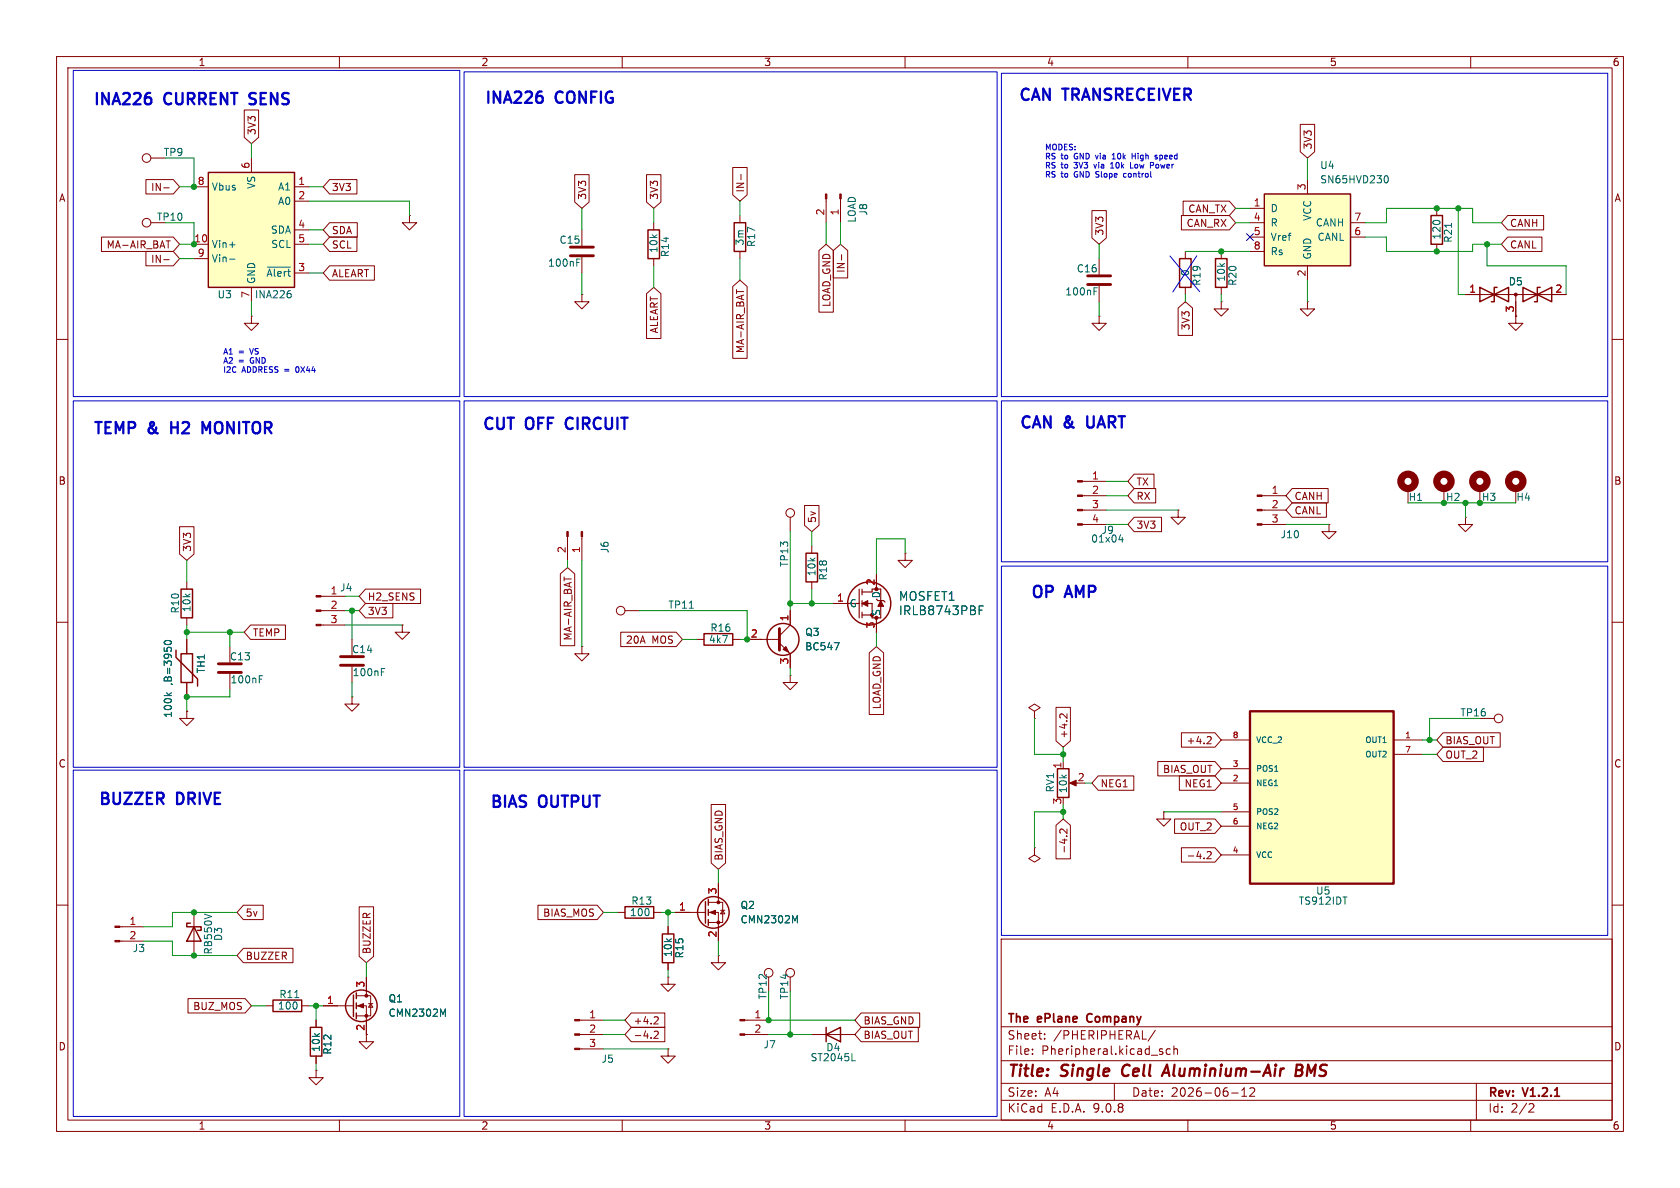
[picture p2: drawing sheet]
<svg xmlns="http://www.w3.org/2000/svg" width="297mm" height="210mm" viewBox="0 0 297 210" stroke-linecap="round" stroke-linejoin="round" font-family="sans-serif">
<g fill="none" stroke="#840000" stroke-width=".18">
<path d="M10 10h277v190h-277zM12 12h273v186h-273zM60 10v2M110 10v2M160 10v2M210 10v2M260 10v2M115.6 39.4v1.2M102.9 52.1v1.2h1.2l-1.2 1.3-1.3-1.3h1.3M102.9 52.1h.1M115.6 45.7v1.3M10 60h2"/>
<path d="M285 60h2M100.3 94.8v4.3M102.9 94.8v4.3M139.7 91.4v2.6M10 110h2M102.9 114.3v1.3h1.2l-1.2 1.2-1.3-1.2h1.3M102.9 114.3h.1M110.5 108h2.5M123.2 113h1.3M129.5 113h1.3M132.1 113h5.7M137.8 113.7l1.9 1.9v2.5"/>
<path d="M139.7 119.4v1.3h1.3l-1.3 1.2-1.3-1.2h1.3M139.7 119.4h.1M139.7 108v2.5l-1.9 1.9M147.3 106.7h2.6M154.9 101.6v2.5M154.9 109.2v2.6M285 110h2M33 125.7v1.3h1.3l-1.3 1.3-1.3-1.3h1.3M33 125.7h.1M182.9 125.7l1-.6-1-.6-1 .6 1 .6v1.3M182.9 127h.1M261.6 127h2.6"/>
<path d="M182.9 149.9v1.2l1 .7-1 .6-1-.6 1-.7M182.9 149.9h.1M10 160h2M177 166h108v32h-108zM285 160h2M60 198v2M110 198v2M160 198v2M177 194.5h108M177 191.5h108M177 187.5h108M177 181.5h108"/>
<path d="M182.5 186.3v.1M182.5 185.5v.1M184.7 183.6v.1M184.7 182.8v.1M197 191.5v3M204.2 182.1l-1.2 2M205.2 185.9l.3 .1 .1 .2-.2 .2h-.3M205.2 185.4l.3 .1M206.9 185.5l-.4-.1-.3 .3v.4l.1 .2h.6M207.5 185.5l.2-.1 .4 .1 .1 .9M207.5 184.9v1.5M210 198v2"/>
<path d="M217.7 193.2h1.2M219.5 193.8h.9M219.5 192.7l.5-.4v1.5M221 192.4l.5-.1 .2 .1 .1 .3-.9 1.1h.9M260 198v2M261 191.5v6.5M270.5 195.1l.5 .1 .2 .3-1 1.1h1"/>
<circle cx="139.7" cy="90.7" r=".76"/>
<circle cx="109.7" cy="107.9" r=".76"/>
<circle cx="264.9" cy="127" r=".76"/>
</g>
<path d="M198.7 188.5a1.27 1.27 0 0 0-.1 1.6M205.4 190.2l.9-2 .4 2M205.7 189.6h.9M229.1 189.2h.7M229.3 188.2h.6a.49 .49 0 0 1 .4 .5 .49 .49 0 0 1-.5 .5l.3 .1a.58 .58 0 0 1-.3 .9h-.8z" fill="none" stroke="#840000" stroke-width=".4"/>
<path d="M192.3 179.4l-.2 .4 .2 .7" fill="none" stroke="#840000" stroke-width=".3"/>
<path d="M121.9 107.5h.7M147.5 113.6h.8l-.5 1.3M173.1 107.8h.5M173.8 107.1h-.7v1.5" fill="none" stroke="#006464" stroke-width=".18"/>
<g fill="#840000" stroke="#840000" stroke-width=".18">
<path d="M102.7 94h.3v.8h-.3z"/>
<path d="M100.2 94h.3v.8h-.3z"/>
<path d="M138.4 114.8l.5-.5 .5 1z"/>
<path d="M152.4 106.7l1-.5v1z"/>
<path d="M155.7 106.2l.5 1h-1z"/>
<circle cx="154.9" cy="104.1" r=".28"/>
<circle cx="154.9" cy="109.2" r=".28"/>
</g>
<g fill="none" stroke="#840000" stroke-width=".25">
<path d="M114.6 40.6h2v5.1h-2zM124.5 112h5v2h-5z"/>
<circle cx="138.4" cy="113" r="2.82"/>
<circle cx="153.7" cy="106.7" r="3.8"/>
</g>
<path d="M137.8 111.1v3.8" fill="none" stroke="#840000" stroke-width=".51"/>
<path d="M151.9 104.1v5.1M152.4 104.6h1.8M152.4 104.1v1.1M152.4 106.2v1M152.4 108.2v1M152.4 106.7h1.8v2.5M152.4 108.7h1.8M155.7 104.1v5.1M156.2 106.2l.3 .2" fill="none" stroke="#840000" stroke-width=".2"/>
<path d="M221 125.7h25.4v30.5h-25.4z" fill="#ffffc2"/>
<path d="M221 125.7h25.4v30.5h-25.4z" fill="none" stroke="#840000" stroke-width=".41"/>
<g fill="none" stroke="#840000" stroke-width=".18">
<path d="M26.7 27.9h2.5M26.7 39.4h2.5M72.4 38.1v1.3h1.3l-1.3 1.2-1.3-1.2h1.3M72.4 38.1h.1M44.4 55.9v1.3h1.3l-1.3 1.2-1.2-1.2h1.2M44.4 55.9h.1M143.5 96.5v1.3M191.4 87.6h4.2M191.4 90.2h4.2M191.4 92.7h4.2M191.4 85.1h4.2M208.3 90.2v1.2h1.2l-1.2 1.3-1.3-1.3h1.3"/>
<path d="M208.3 90.2h.1M223.1 87.6h4.2M223.1 90.2h4.2M223.1 92.7h4.2M234.9 92.7v1.3h1.3l-1.3 1.3-1.2-1.3h1.2M234.9 92.7h.1M248.9 86.4v2.5M255.3 86.4v2.5M259.1 91.4v1.3h1.2l-1.2 1.3-1.3-1.3h1.3M259.1 91.4h.1M261.6 86.4v2.5M268 86.4v2.5"/>
<path d="M143.5 102.9v1.2M215.9 130.8h5.1M215.9 135.9h5.1M215.9 138.4h5.1M246.4 130.8h5.1M246.4 133.4h5.1M125.2 159.5h2.6v3.6h-2.6M127 156.2v3.3M205.7 143.5v1.3h1.3l-1.3 1.3-1.2-1.3h1.2M205.7 143.5h.1M215.9 143.5h5.1M215.9 146.1h5.1"/>
<path d="M215.9 151.1h5.1M109.2 161.3h1.3M115.6 161.3h1.2M118.1 172.7v1.3h1.3l-1.3 1.3-1.3-1.3h1.3M118.1 172.7h.1M118.1 163.8v1.3M118.1 170.2v1.3M119.4 161.3h5.3M125.2 161.3h1.8v5.1M127 168.9v1.3h1.3l-1.3 1.3-1.3-1.3h1.3M127 168.9h.1M127.4 160.9h.7"/>
<path d="M127.8 160.9l.3 .6h-.7zM102.5 180.3h4.2M102.5 182.9h4.2M102.5 185.4h4.2M118.1 185.4v1.3h1.3l-1.3 1.3-1.3-1.3h1.3M118.1 185.4h.1M131.7 180.3h4.2M131.7 182.9h4.2"/>
<circle cx="25.9" cy="39.4" r=".76"/>
<circle cx="25.9" cy="27.9" r=".76"/>
</g>
<g fill="none" stroke="#840000" stroke-width=".25">
<path d="M142.5 97.8h2v5.1h-2zM124.7 159.4v3.8M125.2 159v1M110.5 160.3h5.1v2h-5.1zM117.1 165.1h2v5.1h-2zM125.2 160.8v1M125.2 162.6v1"/>
<circle cx="126.1" cy="161.3" r="2.79"/>
</g>
<g fill="none" stroke="#840000" stroke-width="1.3">
<circle cx="248.9" cy="85.1" r="1.27"/>
<circle cx="255.3" cy="85.1" r="1.27"/>
<circle cx="261.6" cy="85.1" r="1.27"/>
<circle cx="268" cy="85.1" r="1.27"/>
</g>
<g fill="#840000" stroke="#840000" stroke-width=".18">
<path d="M222.2 87.5h.9v.3h-.9z"/>
<path d="M222.2 90h.9v.3h-.9z"/>
<path d="M222.2 92.6h.9v.2h-.9z"/>
<path d="M190.5 85h.9v.2h-.9z"/>
<path d="M190.5 87.5h.9v.3h-.9z"/>
<path d="M190.5 90h.9v.3h-.9z"/>
<path d="M190.5 92.6h.9v.2h-.9z"/>
<path d="M130.8 180.2h.9v.3h-.9z"/>
<path d="M130.8 182.8h.9v.2h-.9z"/>
<path d="M101.6 180.2h.9v.3h-.9z"/>
<path d="M101.6 182.8h.9v.2h-.9z"/>
<path d="M101.6 185.3h.9v.2h-.9z"/>
<path d="M125.5 161.3l1-.4v.8z"/>
<circle cx="127" cy="159.5" r=".25"/>
<circle cx="127" cy="163.1" r=".25"/>
</g>
<path d="M197.8 95.4h.8M198.4 95v.8M140.5 162.8l.5-.9v1.2" fill="none" stroke="#006464" stroke-width=".18"/>
<path d="M36.8 30.5h15.3v20.3h-15.3z" fill="#ffffc2"/>
<path d="M36.8 30.5h15.3v20.3h-15.3zM129.8 39.4h2v5.1h-2zM33.7 163.2h-.7v.6h2.6v.7h-.7M34.3 163.8l1.3 2.6h-2.6zM146 182.9l2.6-1.3v2.6zM146 181.6v2.6" fill="none" stroke="#840000" stroke-width=".25"/>
<g fill="none" stroke="#840000" stroke-width=".18">
<path d="M34.3 33h2.5M44.4 27.9v2.6M52.1 33h2.5M52.1 35.6h2.5M130.8 38.1v1.3M146 35.2v4.2M148.6 35.2v4.2M34.3 43.2h2.5M34.3 45.7h2.5M44.4 50.8v2.5M52.1 43.2h2.5M52.1 40.6h2.5"/>
<path d="M52.1 48.3h2.5M102.9 40.6v2.8M102.9 45.5v2.8M130.8 44.5v1.2M231.1 53.3v1.3h1.3l-1.3 1.3-1.2-1.3h1.2M231.1 53.3h.1M268 55.9v1.3h1.2l-1.2 1.2-1.3-1.2h1.3M268 55.9h.1M160 97.8v1.3h1.3l-1.3 1.2-1.3-1.2h1.3M160 97.8h.1M40.6 114.3v2.8M40.6 119.1v2.8"/>
<path d="M62.2 113v2.8M62.2 117.9v2.8M62.2 123.2v1.3h1.3l-1.3 1.2-1.2-1.2h1.2M62.2 123.2h.1M34.3 161.3v7.6M64.8 182.9v1.3h1.2l-1.2 1.2-1.3-1.2h1.3M143.5 182.9h7.6"/>
<circle cx="135.9" cy="172" r=".76"/>
<circle cx="139.7" cy="172" r=".76"/>
</g>
<path d="M40.6 43.3h1M40.6 45.8h1M47.2 47.2h4.1M51.4 51.9l.1 .2-.1 .5M102 46.4h.4M102 45.8h.6M45.8 119.5h.6M67.4 118.8h.5M67.4 118.2h.6M45.8 120.1h.5M36.1 161.6l1.3 .4M150.6 187.5h.6" fill="none" stroke="#006464" stroke-width=".18"/>
<path d="M100.8 43.7h4.1M100.8 45.2h4.1M38.6 117.3h4.1M38.6 118.9h4.1M60.2 116.1h4.1M60.2 117.6h4.1" fill="none" stroke="#840000" stroke-width=".51"/>
<g fill="#840000" stroke="#840000" stroke-width=".18">
<path d="M148.5 34.3h.2v.9h-.2z"/>
<path d="M145.9 34.3h.3v.9h-.3z"/>
</g>
<path d="M223.5 34.3h15.3v12.7h-15.3z" fill="#ffffc2"/>
<g fill="none" stroke="#840000" stroke-width=".25">
<path d="M223.5 34.3h15.3v12.7h-15.3zM253 38.1h2v5.1h-2zM208.5 45.7h2.1v5.1h-2.1zM214.9 45.7h2v5.1h-2zM261.6 50.8l5.1 2.5v-2.5l-5.1 2.5zM264.7 50.8h-.5v2.5h-.5M269.2 50.8l5.1 2.5v-2.5l-5.1 2.5zM272.3 50.8h-.5v2.5h-.5M31.1 114.9v1.3l3.8 3.8v1.3M32 104.1h2v5.1h-2zM32 115.6h2v5.1h-2zM186.9 135.9h2.1v5.1h-2.1z"/>
<path d="M48.3 176.8h5v2h-5zM62.5 175.9v3.8M63 175.5v1M63 177.3v1M63 179.1v1M54.9 181.6h2v5.1h-2z"/>
<circle cx="63.9" cy="177.8" r="2.79"/>
</g>
<g fill="none" stroke="#840000" stroke-width=".18">
<path d="M43.2 19.4h2.5v4.9l-1.3 1.1-1.2-1.1zM25.8 31.7h4.8l1.1 1.3-1.1 1.3h-4.8zM28.9 33.2h1M58.3 39.4h4.9v2.5h-4.9l-1.2-1.3zM58.3 31.7h4.8v2.6h-4.8l-1.2-1.3zM101.6 30.9h2.5v4.8l-1.2 1.1-1.3-1.1zM114.3 30.9h2.5v4.8l-1.2 1.1-1.3-1.1zM129.5 29.6h2.6v4.8l-1.3 1.2-1.3-1.2zM131 30.8v1M193 37.2h2.6v4.9l-1.3 1.1-1.3-1.1zM208.9 38.1h8.4l1.1 1.3-1.1 1.2h-8.4zM209.2 35.6h8.1l1.1 1.2-1.1 1.3h-8.1z"/>
<path d="M221 36.8h2.5M221 39.4h2.5M229.9 22h2.5v4.8l-1.3 1.1-1.2-1.1zM231.1 31.8v2.5M238.8 39.4h2.5M254 36.8v1.3M266.5 38.1h6.4v2.5h-6.4l-1.1-1.2zM17.9 41.9h12.7l1.1 1.3-1.1 1.3h-12.7zM25.8 44.4h4.8l1.1 1.3-1.1 1.3h-4.8zM28.9 45.9h1M29.4 42.6h.7M58.3 41.9h4.8v2.6h-4.8l-1.2-1.3z"/>
<path d="M58.3 47h7.9v2.5h-7.9l-1.2-1.2zM114.3 51.9l1.3-1.1 1.2 1.1v7.9h-2.5zM129.5 50.6l1.3-1.1 1.3 1.1v12.7h-2.6zM130.2 51.2v.7M144.8 44.3l1.2-1.1 1.3 1.1v10.9h-2.5zM147.3 44.3l1.3-1.1 1.3 1.1v4.8h-2.6zM148.8 45v1M194.3 55.9v1.3h1.3l-1.3 1.2-1.3-1.2h1.3M194.3 55.9h.1M194.3 45.7v2.8M194.3 50.5v2.8M208.3 54.5l1.2-1.2 1.3 1.2v4.8h-2.5z"/>
<path d="M209.5 44.5v1.2M209.5 50.8v1.3M215.9 53.3v1.3h1.3l-1.3 1.3-1.3-1.3h1.3M215.9 53.3h.1M215.9 44.5v1.2M215.9 50.8v1.3M221 41.9h2.5M221 44.5h2.5M231.1 47v2.5M238.8 41.9h2.5M254 43.2v1.3M259.1 52.1h17.8"/>
<path d="M266.5 41.9h6.1v2.6h-6.1l-1.1-1.3zM268 55.9h.1M268 52.1v3.8M31.7 93.1h2.6v4.8l-1.3 1.2-1.3-1.2zM142.2 89.4h2.6v3.5l-1.3 1.1-1.3-1.1zM200.5 91.4h4.8v2.6h-4.8l-1.1-1.3zM200.5 86.4h3.8v2.5h-3.8l-1.1-1.3zM200.5 83.8h3.5v2.6h-3.5l-1.1-1.3zM228.4 86.4h6.4v2.5h-6.4l-1.1-1.3zM228.4 88.9h6.1v2.5h-6.1l-1.1-1.2zM33 102.9v1.2M33 109.2v1.3"/>
<path d="M33 113v2.6M44.3 110.5h6.2v2.5h-6.2l-1.1-1.2zM56.7 105.4h4.3M56.7 108h4.3M56.7 110.5h4.3M64.6 106.7h4.9v2.5h-4.9l-1.1-1.2zM64.6 104.1h9.8v2.6h-9.8l-1.1-1.3zM71.1 110.5v1.3h1.3l-1.3 1.2-1.3-1.2h1.3M71.1 110.5h.1M99.1 101.4l1.2-1.1 1.3 1.1v12.7h-2.5zM99.7 102v.7M109.7 111.8h9.8l1.1 1.2-1.1 1.3h-9.8z"/>
<path d="M132.1 113h2.5M139.7 108v2.5M139.7 115.6v2.5M147.3 106.7h2.6M153.7 115.4l1.2-1.1 1.3 1.1v10.9h-2.5zM154.9 101.6v2.5M154.9 109.2v2.6M33 125.7h.1M33 120.7v2.5M186.7 125h2.5v6l-1.2 1.1-1.3-1.1zM188 134.6v1.3M188.6 126.2v.8l-.9-.8-.3 .1v.4"/>
<path d="M189.5 138.4h1M194.2 137.2h6.2v2.5h-6.2l-1.2-1.3zM204.7 134.6h10.1l1.1 1.3-1.1 1.3h-10.1zM208.5 137.2h6.3l1.1 1.2-1.1 1.3h-6.3zM208.9 129.5h5.9l1.1 1.3-1.1 1.3h-5.9zM213.6 130.2l.4 .1 .1 .3-.8 .9h.8M255.1 132.1h7.2v2.5h-7.2l-1.1-1.2zM255.1 129.5h10.1v2.6h-10.1l-1.1-1.3zM125.7 142.2h2.6v10.4l-1.3 1.1-1.3-1.1zM127 156.2v2.6M186.7 145.9l1.3-1.1 1.2 1.1v5.9h-2.5zM188.6 146.6v.7l-.9-.7-.3 .2 .1 .5"/>
<path d="M207.6 144.8h7.2l1.1 1.3-1.1 1.2h-7.2zM208.9 149.9h5.9l1.1 1.2-1.1 1.3h-5.9zM213.4 150.7l.5-.2 .2 .4-.8 .9h.8M21.2 163.8h4.2M21.2 166.4h4.2M33.2 176.5h10.1l1.1 1.3-1.1 1.3h-10.1zM43 167.6h8.8v2.6h-8.8l-1.1-1.3zM43 160h3.5v2.6h-3.5l-1.1-1.3zM47 177.8h1.3M53.3 177.8h1.3M57.1 177.8h5.4M63 176h2.5v3.6h-2.5"/>
<path d="M63 177.8h1.8v5.1M63.5 160.3h2.5v8.8l-1.2 1.1-1.3-1.1zM64.8 172.7v3.3M65.2 177.4h.7M65.5 177.4l.4 .7h-.7zM95.1 160h10.5l1.1 1.3-1.1 1.3h-10.5zM111.6 179.1h5.9v2.5h-5.9l-1.1-1.3zM115.8 179.7l.5 .1 .1 .3-.8 .9h.8M118.1 163.8v1.3M118.1 170.2v1.3M119.4 161.3h2.5M127 163.8v2.6"/>
<path d="M152.2 179.1h10.4v2.5h-10.4l-1.1-1.3zM55.9 189.2v1.3h1.2l-1.2 1.3-1.3-1.3h1.3M55.9 189.2h.1M55.9 180.3v1.3M55.9 186.7v1.3M111.6 181.6h5.9v2.6h-5.9l-1.1-1.3zM115.6 182.4l.5-.1 .3 .3-.8 1h.8M152.2 181.6h10.1v2.6h-10.1l-1.1-1.3z"/>
</g>
<g fill="none" stroke="#006464" stroke-width=".18">
<path d="M244.9 31.1h.1a.68 .68 0 0 1 .4 .6 .68 .68 0 0 1-.4 .6h-.1M256.6 39.5v.7M193.4 51.5h.4M193.4 50.9h.6M29.1 113.4a.75 .75 0 0 1 1.2 .2 .72 .72 0 0 1-1.3-.1zM147.5 113.6h.8l-.5 1.3M173.1 107.8h.5M173.8 107.1h-.7v1.5M29.5 122.5l.4 .5M30.3 122.5l-.5 .3M52.1 176.3h.7M78.3 179.3l.4-.9v1.2"/>
<path d="M140.5 162.8l.5-.9v1.2"/>
</g>
<g fill="#840000" stroke="#840000" stroke-width=".18">
<path d="M63.2 177.8l1.1-.4v.8z"/>
<path d="M55.9 105.3h.8v.2h-.8z"/>
<path d="M55.9 107.8h.8v.3h-.8z"/>
<path d="M55.9 110.4h.8v.2h-.8z"/>
<path d="M189.1 138.4l1.1-.5v1z"/>
<path d="M20.3 163.7h.9v.3h-.9z"/>
<path d="M20.3 166.2h.9v.3h-.9z"/>
<circle cx="64.8" cy="176" r=".25"/>
<circle cx="64.8" cy="179.6" r=".25"/>
<circle cx="268" cy="52.1" r=".25"/>
</g>
<path d="M192.3 48.8h4M192.3 50.3h4" fill="none" stroke="#840000" stroke-width=".51"/>
<g fill="none" stroke="#009600" stroke-width=".18">
<path d="M29.2 39.4h5.1v3.8h-2.6M29.2 27.9h5.1v5.1h-2.6M44.4 25.4v2.5M54.6 35.6h17.8v2.5M54.6 33h2.5M102.9 36.8v3.8M115.6 36.8v2.6M130.8 35.6v2.5M146 39.4v3.8M148.6 39.4v3.8M218.4 36.8h2.6M218.4 39.4h2.6"/>
<path d="M231.1 27.9v3.9M241.3 39.4h3.8v-2.6h15.2v2.6h5.1M257.8 36.8v15.3h1.3M31.7 45.7h2.6M44.4 53.3v2.6M54.6 43.2h2.5M54.6 48.3h2.5M54.6 40.6h2.5M102.9 48.3v3.8M115.6 47v3.8M130.8 45.7v3.8M194.3 43.2v2.5"/>
<path d="M194.3 53.3v2.6M209.5 44.5h11.5M209.5 52.1v1.2M215.9 52.1v1.2M231.1 49.5v3.8M241.3 41.9h3.8v2.6h15.2v-1.3h5.1M262.9 43.2v3.8h14v5.1M33 99.1v3.8M100.3 99.1v1.2M102.9 99.1v15.2M139.7 94v14M143.5 94v2.5"/>
<path d="M160 97.8v-2.5h-5.1v6.3M195.6 90.2h12.7M195.6 85.1h3.8M195.6 92.7h3.8M195.6 87.6h3.8M227.3 92.7h7.6M248.9 88.9h19.1M259.1 88.9v2.5M33 110.5v2.5M33 111.8h10.2M40.6 111.8v2.5M61 108h2.5"/>
<path d="M61 105.4h2.5M61 110.5h10.1M62.2 108v5M113 108h19.1v5h-1.3M120.6 113h2.6M139.7 118.1v1.3M139.7 106.7h7.6M143.5 104.1v2.6M154.9 111.8v2.5M40.6 121.9v1.3h-7.6v2.5M62.2 120.7v2.5M182.9 127v6.4h5.1"/>
<path d="M188 132.1v2.5M191.8 138.4h1.2M251.5 133.4h2.5M251.5 130.8h2.5M261.6 127h-8.9v3.8M127 153.7v2.5M188 142.2v2.6M188 143.5h-5.1v6.4M205.7 143.5h10.2M25.4 166.4h5.1v2.5h11.4M41.9 161.3h-11.4v2.5h-5.1M44.4 177.8h2.6"/>
<path d="M54.6 177.8h2.5M55.9 177.8v2.5M64.8 170.2v2.5M106.7 161.3h2.5M116.8 161.3h2.6M118.1 161.3v2.5M118.1 171.5v1.2M127 166.4v2.5M135.9 175.3v5h15.2M139.7 175.3v7.6M55.9 188v1.2M106.7 182.9h3.8"/>
<path d="M106.7 180.3h3.8M106.7 185.4h11.4M135.9 182.9h7.6"/>
</g>
<path d="M220.4 41.3l1.2 1.2M221.6 41.3l-1.2 1.2" fill="none" stroke="#000084" stroke-width=".18"/>
<path d="M26.6 17.3l.2 .3v.5l-.2 .2M95.8 17l.1 .3v.5l-.1 .3M37.1 74.6l-.6 1.4-.7-1.4v2" fill="none" stroke="#0000c2" stroke-width=".4"/>
<g fill="none" stroke="#0000c2" stroke-width=".18">
<path d="M13 12.4h68.3v57.7h-68.3zM82 12.7h94.3v57.4h-94.3zM177 13h107.2v57.1h-107.2zM193.4 29l.2 .7M196.3 29.7h.6M196.3 29l.3-.3v1M196.6 28.1h.6M196.6 27.4l.3-.3v1M199 30.7l-.4 .1 .1 .4 .3 .1M199.9 28.7v1h.4M200.1 27.1v1M200.1 27.6h.6"/>
<path d="M203.9 29.1l-.1 .1M204.3 27.8h.3v.2l-.3 .1M204.3 27.4l.3 .1M206.8 45.3l5.3 6.3M211.6 45.2l-4.3 6.4M13 70.9h68.3v64.7h-68.3zM52.3 65v.6M82 70.9h94.3v64.7h-94.3zM177 70.9h107.2v28.4h-107.2zM177 100.1h107.2v65.3h-107.2zM13 136.1h68.3v61.3h-68.3zM82 136.1h94.3v61.3h-94.3z"/>
</g>
<g fill="#009600" stroke="#009600" stroke-width=".18">
<circle cx="252.7" cy="130.8" r=".46"/>
<circle cx="255.3" cy="88.9" r=".46"/>
<circle cx="188" cy="143.5" r=".46"/>
<circle cx="188" cy="133.4" r=".46"/>
<circle cx="261.6" cy="88.9" r=".46"/>
<circle cx="259.1" cy="88.9" r=".46"/>
<circle cx="257.8" cy="36.8" r=".46"/>
<circle cx="254" cy="44.5" r=".46"/>
<circle cx="254" cy="36.8" r=".46"/>
<circle cx="262.9" cy="43.2" r=".46"/>
<circle cx="215.9" cy="44.5" r=".46"/>
<circle cx="33" cy="123.2" r=".46"/>
<circle cx="33" cy="111.8" r=".46"/>
<circle cx="62.2" cy="108" r=".46"/>
<circle cx="34.3" cy="161.3" r=".46"/>
<circle cx="40.6" cy="111.8" r=".46"/>
<circle cx="135.9" cy="180.3" r=".46"/>
<circle cx="139.7" cy="182.9" r=".46"/>
<circle cx="34.3" cy="33" r=".46"/>
<circle cx="143.5" cy="106.7" r=".46"/>
<circle cx="139.7" cy="106.7" r=".46"/>
<circle cx="132.1" cy="113" r=".46"/>
<circle cx="118.1" cy="161.3" r=".46"/>
<circle cx="34.3" cy="43.2" r=".46"/>
<circle cx="55.9" cy="177.8" r=".46"/>
<circle cx="34.3" cy="168.9" r=".46"/>
</g>
<g font-size="2.8" fill="#0000c2">
<text x="16.3" y="19.1">INA226</text>
<text x="29.1" y="19.1">CURRENT</text>
<text x="44.9" y="19.1">SENS</text>
<text x="85.5" y="18.9">INA226</text>
<text x="98.3" y="18.9">CONFIG</text>
<text x="179.8" y="18.4">CAN</text>
<text x="188" y="18.4">TRANSRECEIVER</text>
<text x="16.3" y="77.3">TEMP</text>
<text x="26.2" y="77.3">&amp;</text>
<text x="31" y="77.3">H2</text>
<text x="37.3" y="77.3">MONITOR</text>
<text x="85" y="76.5">CUT</text>
<text x="93" y="76.5">OFF</text>
<text x="100.8" y="76.5">CIRCUIT</text>
<text x="180" y="76.3">CAN</text>
<text x="188.1" y="76.3">&amp;</text>
<text x="192.9" y="76.3">UART</text>
<text x="182" y="106.3">OP</text>
<text x="188.4" y="106.3">AMP</text>
<text x="17.2" y="142.8">BUZZER</text>
<text x="31.2" y="142.8">DRIVE</text>
<text x="86.4" y="143.3">BIAS</text>
<text x="95.3" y="143.3">OUTPUT</text>
</g>
<g font-size="2.8" fill="#840000">
<text x="178" y="190.9">Title:</text>
<text x="187.7" y="190.9">Single</text>
<text x="199.2" y="190.9">Cell</text>
<text x="207.4" y="190.9">Aluminium-Air</text>
<text x="231.5" y="190.9">BMS</text>
</g>
<g font-size="2.1" fill="#006464">
<text x="158.8" y="106.4">MOSFET1</text>
<text x="158.8" y="108.9">IRLB8743PBF</text>
</g>
<g font-size="2.1" fill="#840000">
<text x="178" y="184">Sheet:</text>
<text x="178" y="181.2">The</text>
<text x="183.5" y="181.2">ePlane</text>
<text x="186.2" y="184">/PHERIPHERAL/</text>
<text x="192.8" y="181.2">Company</text>
<text x="178" y="186.7">File:</text>
<text x="184.1" y="186.7">Pheripheral.kicad_sch</text>
<text x="178" y="196.9">KiCad</text>
<text x="178" y="194.1">Size:</text>
<text x="184.7" y="194.1">A4</text>
<text x="185.7" y="196.9">E.D.A.</text>
<text x="193.3" y="196.9">9.0.8</text>
<text x="200" y="194.1">Date:</text>
<text x="207" y="194.1">2026-06-12</text>
<text x="263" y="194.3">Rev:</text>
<text x="263" y="196.9">Id:</text>
<text x="267.1" y="196.9">2/2</text>
<text x="269.4" y="194.3">V1.2.1</text>
</g>
<g font-size="1.8" fill="#840000">
<text x="35" y="11.9">1</text>
<text x="85" y="11.9">2</text>
<text x="135" y="11.9">3</text>
<text x="185" y="11.9">4</text>
<text x="235" y="11.9">5</text>
<text x="285" y="11.9">6</text>
<text x="45.4" y="24" transform="rotate(-90 45.4 24)">3V3</text>
<text x="232.1" y="26.5" transform="rotate(-90 232.1 26.5)">3V3</text>
<text x="10.3" y="35.9">A</text>
<text x="26.6" y="34">IN-</text>
<text x="58.6" y="34">3V3</text>
<text x="103.8" y="35.4" transform="rotate(-90 103.8 35.4)">3V3</text>
<text x="116.5" y="35.4" transform="rotate(-90 116.5 35.4)">3V3</text>
<text x="131.8" y="34.1" transform="rotate(-90 131.8 34.1)">IN-</text>
<text x="285.3" y="35.9">A</text>
<text x="58.6" y="41.6">SDA</text>
<text x="195.3" y="41.8" transform="rotate(-90 195.3 41.8)">3V3</text>
<text x="209.7" y="40.3">CAN_RX</text>
<text x="210" y="37.8">CAN_TX</text>
<text x="266.9" y="40.3">CANH</text>
<text x="18.7" y="44.1">MA-AIR_BAT</text>
<text x="26.6" y="46.7">IN-</text>
<text x="58.6" y="44.1">SCL</text>
<text x="266.9" y="44.1">CANL</text>
<text x="58.6" y="49.2">ALEART</text>
<text x="149.6" y="48.3" transform="rotate(-90 149.6 48.3)">IN-</text>
<text x="116.5" y="59" transform="rotate(-90 116.5 59)">ALEART</text>
<text x="147" y="54.4" transform="rotate(-90 147 54.4)">LOAD_GND</text>
<text x="210.5" y="58.5" transform="rotate(-90 210.5 58.5)">3V3</text>
<text x="131.8" y="62.6" transform="rotate(-90 131.8 62.6)">MA-AIR_BAT</text>
<text x="10.3" y="85.9">B</text>
<text x="200.8" y="88.6">RX</text>
<text x="200.8" y="86">TX</text>
<text x="228.8" y="88.6">CANH</text>
<text x="285.3" y="85.9">B</text>
<text x="144.5" y="92.6" transform="rotate(-90 144.5 92.6)">5v</text>
<text x="200.8" y="93.7">3V3</text>
<text x="228.8" y="91.1">CANL</text>
<text x="34" y="97.6" transform="rotate(-90 34 97.6)">3V3</text>
<text x="64.9" y="106.4">H2_SENS</text>
<text x="44.6" y="112.7">TEMP</text>
<text x="64.9" y="108.9">3V3</text>
<text x="101.3" y="113.4" transform="rotate(-90 101.3 113.4)">MA-AIR_BAT</text>
<text x="110.6" y="114">20A</text>
<text x="115.2" y="114">MOS</text>
<text x="155.9" y="125.5" transform="rotate(-90 155.9 125.5)">LOAD_GND</text>
<text x="188.9" y="130.7" transform="rotate(-90 188.9 130.7)">+4.2</text>
<text x="209.7" y="131.8">+4.2</text>
<text x="255.4" y="131.8">BIAS_OUT</text>
<text x="10.3" y="135.9">C</text>
<text x="205.5" y="136.8">BIAS_OUT</text>
<text x="255.4" y="134.3">OUT_2</text>
<text x="285.3" y="135.9">C</text>
<text x="194.5" y="139.4">NEG1</text>
<text x="209.3" y="139.4">NEG1</text>
<text x="208.5" y="147">OUT_2</text>
<text x="128" y="152.2" transform="rotate(-90 128 152.2)">BIAS_GND</text>
<text x="188.9" y="151" transform="rotate(-90 188.9 151)">-4.2</text>
<text x="209.7" y="152.1">-4.2</text>
<text x="43.3" y="162.2">5v</text>
<text x="95.9" y="162.2">BIAS_MOS</text>
<text x="43.3" y="169.9">BUZZER</text>
<text x="65.7" y="168.8" transform="rotate(-90 65.7 168.8)">BUZZER</text>
<text x="34" y="178.8">BUZ_MOS</text>
<text x="10.3" y="185.9">D</text>
<text x="64.5" y="182.3" transform="rotate(-90 64.5 182.3)">2</text>
<text x="111.9" y="181.3">+4.2</text>
<text x="111.9" y="183.8">-4.2</text>
<text x="152.6" y="183.8">BIAS_OUT</text>
<text x="152.6" y="181.3">BIAS_GND</text>
<text x="285.3" y="185.9">D</text>
<text x="35" y="199.9">1</text>
<text x="85" y="199.9">2</text>
<text x="135" y="199.9">3</text>
<text x="185" y="199.9">4</text>
<text x="235" y="199.9">5</text>
<text x="285" y="199.9">6</text>
</g>
<g font-size="1.8" fill="#006464">
<text x="28.9" y="27.8">TP9</text>
<text x="37.3" y="33.9">Vbus</text>
<text x="45.3" y="33.5" transform="rotate(-90 45.3 33.5)">VS</text>
<text x="49.1" y="33.9">A1</text>
<text x="233.3" y="30.1">U4</text>
<text x="233.3" y="32.6">SN65HVD230</text>
<text x="27.6" y="39.2">TP10</text>
<text x="47.8" y="41.5">SDA</text>
<text x="49.1" y="36.4">A0</text>
<text x="151.5" y="39.5" transform="rotate(-90 151.5 39.5)">LOAD</text>
<text x="153.5" y="38.2" transform="rotate(-90 153.5 38.2)">J8</text>
<text x="224.5" y="37.7">D</text>
<text x="224.5" y="40.2">R</text>
<text x="232" y="39.1" transform="rotate(-90 232 39.1)">VCC</text>
<text x="232.5" y="40.2">CANH</text>
<text x="37.3" y="44">Vin+</text>
<text x="37.3" y="46.6">Vin-</text>
<text x="47.9" y="44">SCL</text>
<text x="96.8" y="47.3">100nF</text>
<text x="98.8" y="43.3">C15</text>
<text x="116.4" y="44.8" transform="rotate(-90 116.4 44.8)">10k</text>
<text x="118.5" y="45.6" transform="rotate(-90 118.5 45.6)">R14</text>
<text x="131.7" y="43.5" transform="rotate(-90 131.7 43.5)">3m</text>
<text x="133.7" y="43.8" transform="rotate(-90 133.7 43.8)">R17</text>
<text x="224.5" y="42.8">Vref</text>
<text x="224.5" y="45.3">Rs</text>
<text x="232" y="46" transform="rotate(-90 232 46)">GND</text>
<text x="232.8" y="42.8">CANL</text>
<text x="254.9" y="42.4" transform="rotate(-90 254.9 42.4)">120</text>
<text x="256.9" y="43" transform="rotate(-90 256.9 43)">R21</text>
<text x="38.4" y="52.9">U3</text>
<text x="45" y="52.9">INA226</text>
<text x="45.3" y="50.3" transform="rotate(-90 45.3 50.3)">GND</text>
<text x="47" y="49.1">~{Alert}</text>
<text x="188.2" y="52.4">100nF</text>
<text x="190.3" y="48.4">C16</text>
<text x="210.4" y="48.9" transform="rotate(-90 210.4 48.9)">0</text>
<text x="212.4" y="50.6" transform="rotate(-90 212.4 50.6)">R19</text>
<text x="216.8" y="49.9" transform="rotate(-90 216.8 49.9)">10k</text>
<text x="218.8" y="50.6" transform="rotate(-90 218.8 50.6)">R20</text>
<text x="266.6" y="50.6">D5</text>
<text x="248.9" y="88.7">H1</text>
<text x="255.5" y="88.7">H2</text>
<text x="261.9" y="88.7">H3</text>
<text x="268" y="88.7">H4</text>
<text x="194.6" y="94.6">J9</text>
<text x="226.3" y="95.4">J10</text>
<text x="107.8" y="97.9" transform="rotate(-90 107.8 97.9)">J6</text>
<text x="139.5" y="100.3" transform="rotate(-90 139.5 100.3)">TP13</text>
<text x="144.4" y="102" transform="rotate(-90 144.4 102)">10k</text>
<text x="192.8" y="96.1">01x04</text>
<text x="58.3" y="105.2">1 J4</text>
<text x="118.1" y="107.8">TP11</text>
<text x="146.4" y="102.7" transform="rotate(-90 146.4 102.7)">R18</text>
<text x="150.1" y="107.5">G</text>
<text x="155.8" y="105.9" transform="rotate(-90 155.8 105.9)">D</text>
<text x="31.9" y="108.5" transform="rotate(-90 31.9 108.5)">R10</text>
<text x="33.9" y="108.3" transform="rotate(-90 33.9 108.3)">10k</text>
<text x="125.2" y="113.9">4k7</text>
<text x="125.5" y="111.9">R16</text>
<text x="142.2" y="112.6">Q3</text>
<text x="155.8" y="109" transform="rotate(-90 155.8 109)">S</text>
<text x="36.4" y="119.1" transform="rotate(-90 36.4 119.1)">TH1</text>
<text x="40.5" y="116.9">C13</text>
<text x="62.1" y="115.7">C14</text>
<text x="62.2" y="119.7">100nF</text>
<text x="142.2" y="115.2">BC547</text>
<text x="30.6" y="121.2" transform="rotate(-90 30.6 121.2)">,B=3950</text>
<text x="40.7" y="121">100nF</text>
<text x="30.6" y="127" transform="rotate(-90 30.6 127)">100k</text>
<text x="258.1" y="126.8">TP16</text>
<text x="186.5" y="140.2" transform="rotate(-90 186.5 140.2)">RV1</text>
<text x="188.8" y="140.3" transform="rotate(-90 188.8 140.3)">10k</text>
<text x="111.5" y="160.1">R13</text>
<text x="130.8" y="160.9">Q2</text>
<text x="229.5" y="160.1">TS912IDT</text>
<text x="232.6" y="158.3">U5</text>
<text x="39.5" y="166.4" transform="rotate(-90 39.5 166.4)">D3</text>
<text x="111.3" y="162.2">100</text>
<text x="130.8" y="163.4">CMN2302M</text>
<text x="23.4" y="168.5">J3</text>
<text x="37.7" y="168.8" transform="rotate(-90 37.7 168.8)">RB550V</text>
<text x="119" y="169.3" transform="rotate(-90 119 169.3)">10k</text>
<text x="121" y="169.5" transform="rotate(-90 121 169.5)">R15</text>
<text x="49" y="178.7">100</text>
<text x="49.3" y="176.6">R11</text>
<text x="68.6" y="179.9">CMN2302M</text>
<text x="68.6" y="177.4">Q1</text>
<text x="135.7" y="176.8" transform="rotate(-90 135.7 176.8)">TP12</text>
<text x="139.5" y="176.8" transform="rotate(-90 139.5 176.8)">TP14</text>
<text x="134.9" y="185.5">J7</text>
<text x="56.7" y="186" transform="rotate(-90 56.7 186)">10k</text>
<text x="58.8" y="186.5" transform="rotate(-90 58.8 186.5)">R12</text>
<text x="106.3" y="188.1">J5</text>
<text x="143.2" y="187.8">ST2045L</text>
<text x="146" y="186">D4</text>
</g>
<g font-size="1.8" fill="#a90000">
<text x="44.2" y="29.9" transform="rotate(-90 44.2 29.9)">6</text>
<text x="34.9" y="32.8">8</text>
<text x="52.6" y="32.8">1</text>
<text x="52.6" y="35.3">2</text>
<text x="230.9" y="33.7" transform="rotate(-90 230.9 33.7)">3</text>
<text x="52.6" y="40.4">4</text>
<text x="145.8" y="38.2" transform="rotate(-90 145.8 38.2)">2</text>
<text x="148.3" y="38.2" transform="rotate(-90 148.3 38.2)">1</text>
<text x="221.5" y="36.6">1</text>
<text x="221.5" y="39.1">4</text>
<text x="221.5" y="41.7">5</text>
<text x="239.3" y="39.1">7</text>
<text x="239.3" y="41.7">6</text>
<text x="34.2" y="42.9">10</text>
<text x="34.9" y="45.5">9</text>
<text x="52.6" y="42.9">5</text>
<text x="221.5" y="44.2">8</text>
<text x="44.2" y="52.8" transform="rotate(-90 44.2 52.8)">7</text>
<text x="52.6" y="48">3</text>
<text x="230.9" y="49" transform="rotate(-90 230.9 49)">2</text>
<text x="259.6" y="51.8">1</text>
<text x="274.9" y="51.8">2</text>
<text x="267.7" y="55.3" transform="rotate(-90 267.7 55.3)">3</text>
<text x="193" y="84.8">1</text>
<text x="193" y="87.4">2</text>
<text x="193" y="89.9">3</text>
<text x="224.7" y="87.4">1</text>
<text x="224.7" y="89.9">2</text>
<text x="193" y="92.5">4</text>
<text x="224.7" y="92.5">3</text>
<text x="100.1" y="97.9" transform="rotate(-90 100.1 97.9)">2</text>
<text x="102.6" y="97.9" transform="rotate(-90 102.6 97.9)">1</text>
<text x="58.3" y="107.7">2</text>
<text x="147.9" y="106.4">1</text>
<text x="154.7" y="103.6" transform="rotate(-90 154.7 103.6)">2</text>
<text x="58.3" y="110.2">3</text>
<text x="132.6" y="112.8">2</text>
<text x="139.4" y="109.9" transform="rotate(-90 139.4 109.9)">1</text>
<text x="154.7" y="111.2" transform="rotate(-90 154.7 111.2)">3</text>
<text x="139.4" y="117.5" transform="rotate(-90 139.4 117.5)">3</text>
<text x="187.7" y="136" transform="rotate(-90 187.7 136)">1</text>
<text x="187.7" y="142.3" transform="rotate(-90 187.7 142.3)">3</text>
<text x="190.4" y="138.2">2</text>
<text x="119.9" y="161">1</text>
<text x="126.7" y="158.2" transform="rotate(-90 126.7 158.2)">3</text>
<text x="22.8" y="163.6">1</text>
<text x="22.8" y="166.1">2</text>
<text x="126.7" y="165.8" transform="rotate(-90 126.7 165.8)">2</text>
<text x="57.7" y="177.5">1</text>
<text x="64.5" y="174.7" transform="rotate(-90 64.5 174.7)">3</text>
<text x="104.1" y="180.1">1</text>
<text x="104.1" y="182.6">2</text>
<text x="104.1" y="185.2">3</text>
<text x="133.3" y="180.1">1</text>
<text x="133.3" y="182.6">2</text>
</g>
<g font-size="1.4" fill="#0000c2">
<text x="184.7" y="26.8">MODES:</text>
<text x="184.7" y="28.4">RS</text>
<text x="184.7" y="30">RS</text>
<text x="187.6" y="28.4">to</text>
<text x="187.6" y="30">to</text>
<text x="190.1" y="28.4">GND via</text>
<text x="190.1" y="30">3V3</text>
<text x="193.9" y="30">via</text>
<text x="197.1" y="30">10k</text>
<text x="197.4" y="28.4">10k</text>
<text x="200.8" y="30">Low</text>
<text x="201.1" y="28.4">High</text>
<text x="204.6" y="30">Power</text>
<text x="205.4" y="28.4">speed</text>
<text x="184.7" y="31.6">RS</text>
<text x="187.6" y="31.6">to</text>
<text x="190.1" y="31.6">GND Slope</text>
<text x="199.4" y="31.6">control</text>
<text x="39.4" y="62.9">A1</text>
<text x="39.4" y="64.5">A2</text>
<text x="42.2" y="62.9">=</text>
<text x="42.2" y="64.5">=</text>
<text x="44.5" y="62.9">VS</text>
<text x="44.5" y="64.5">GND</text>
<text x="39.4" y="66.1">I2C</text>
<text x="42.8" y="66.1">ADDRESS =</text>
<text x="52.8" y="66.1">0X44</text>
</g>
<g font-size="1.4" fill="#a90000">
<text x="217.8" y="130.6">8</text>
<text x="248.3" y="130.6">1</text>
<text x="217.8" y="135.6">3</text>
<text x="248.3" y="133.1">7</text>
<text x="217.8" y="138.2">2</text>
<text x="217.8" y="143.3">5</text>
<text x="217.8" y="145.8">6</text>
<text x="217.8" y="150.9">4</text>
</g>
<g font-size="1.4" fill="#006464">
<text x="222" y="131.5">VCC_2</text>
<text x="241.2" y="131.5">OUT1</text>
<text x="222" y="136.6">POS1</text>
<text x="241.2" y="134.1">OUT2</text>
<text x="222" y="139.2">NEG1</text>
<text x="222" y="144.2">POS2</text>
<text x="222" y="146.8">NEG2</text>
<text x="222" y="151.9">VCC</text>
</g>
</svg>
